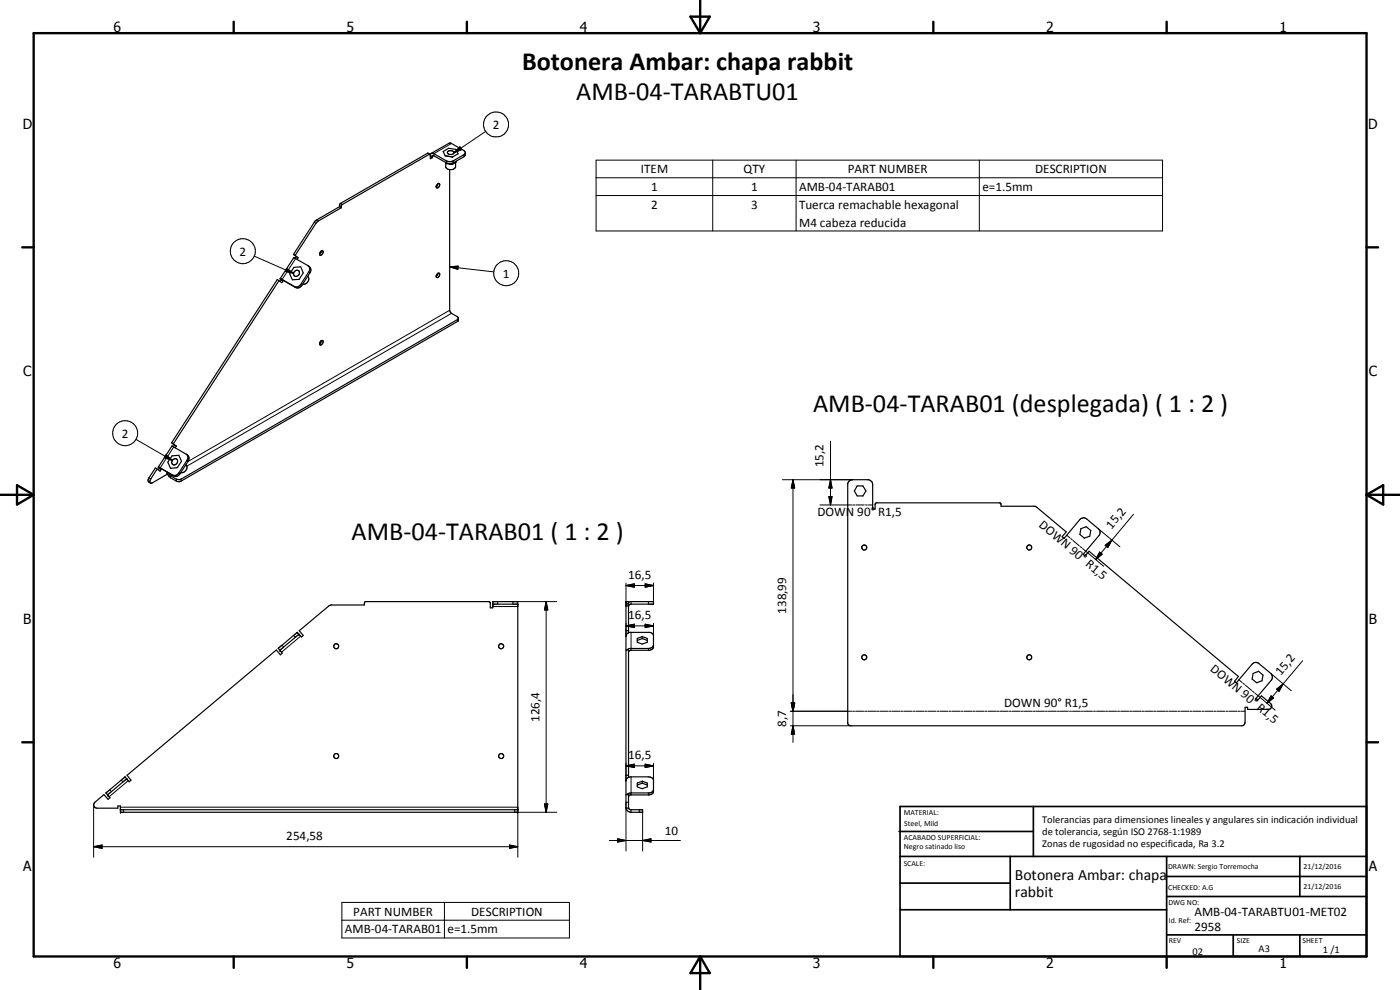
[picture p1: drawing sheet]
<svg xmlns="http://www.w3.org/2000/svg" width="420mm" height="297mm" viewBox="0 0 420 297" stroke-linecap="round" stroke-linejoin="round" font-family="sans-serif">
<g fill="none" stroke="#000" stroke-width=".35">
<path d="M129.1 46.3l-26.5 15.1-.2 1M129.1 46.3l-.8-.3-26.1 15-.3 .3v.7M129.1 46.3v.2M129.1 46.5v1.1l.6-.3M129.1 47l.6 .3M129.4 46l5.5-3.1h.4l3.9 2.3 .4 .4v1l-.2 .3-3.4 2-1.1 .2-1-.2M129.4 46l-.3 .5M129.7 47.3v-.6h.4l3.8 2.2M131.2 55.3a.45 .45 0 0 1 .7-.1 .45 .45 0 0 1 0 .7l-.6 .5-.3-.1-.1-.3zM131.4 55.1l-.5 .9M133.6 46.7l-.6-1.2 1.7-1 2.2 .3 .6 1.3-1.7 1M133.6 46.7l2.2 .4"/>
<path d="M133.8 48.8v1.4l.6 .6 .5 .1M133.9 48.9l.1 .2M134 49.1l1.7 .3M134 48.9v.2M134.4 45.5a1.03 1.03 0 0 1 1-.3 1.03 1.03 0 0 1 .8 .8 1.13 1.13 0 0 1-1.9-.3zM134.9 50.9v42.2l.5 .8 2.1 1.3v1.1l-83.2 48.1-.5 .1-.9-.1a3.8 3.8 0 0 1-2.7-2.4l-.1-.2M135.7 49v.4M136.7 48.8v1.4l-.6 .6-1.2 .1M136.9 48.3v.3l-1.2 .8M139.6 46l-3.6 2.3-1.1 .2-1-.2-3.7-2.2-.8-.1M88.1 76.3l.8 .7M88.1 76.3l.5 .3"/>
<path d="M88.2 77.3l4.2 2.4 .6 .8-.2 .8-2.7 4.3-1.3 .5-4.7-2.5zM88.6 76.6l.8 .7M88.9 77l-.3 .5M88.9 77l.5 .3M89.4 77.3l-.3 .5M92.5 79.8a1.36 1.36 0 0 1 .5 2l-2.4 3.8a1.42 1.42 0 0 1-1.9 .7l-4-2.3 .3 .2M96.2 75.5l.4-.3a.71 .71 0 0 1 .3 1 .71 .71 0 0 1-.9 .3v-.6zM96.4 75.3l-.5 .9M101.9 62l-7.3 4.3-6.5 10M101.9 62l.5 .4M102.4 62.4l-7.5 4.4-6.3 9.8M83.7 84.2l-31.7 49"/>
<path d="M83.7 84.2l-.5-.3-31.7 48.9M83.7 84.2l.9 .6 .4-.6M84.1 83.6l.3 .3M84.1 83.6h.1M84.4 83.9l-.3 .6M84.4 83.9l.6 .3M88.2 80.2l2-.1 .8 1.8-1.2 1.9-2.1 .1-.8-1.7zM88.4 81.4a.85 .85 0 0 1 1.4 0 .85 .85 0 0 1-.4 1.3 .8 .8 0 0 1-1.2-.1 .8 .8 0 0 1 .2-1.2zM92.4 82.8a1.6 1.6 0 0 1 0 1.7 1.6 1.6 0 0 1-1.6 .8M131.4 82l-.5 .9M131.5 82h.4a.82 .82 0 0 1-.1 .9 .82 .82 0 0 1-.8 .3v-.7zM137.6 95.5l-.3 .4-83 47.9h-1.4l-1.9-1.2-.4-.7"/>
<path d="M96.2 102.4a.46 .46 0 0 1 .7-.1 .46 .46 0 0 1-.1 .7l-.5 .5-.3-.1-.1-.4zM96.4 102.2l-.5 .9M51.5 132.8l.9 .7M51.5 132.8l.5 .4M51.6 136.8l2.1-.2 .8 1.8-1.3 1.9-2 .2-.8-1.8zM51.7 138.1a.88 .88 0 0 1 1.5-.2 .88 .88 0 0 1-.4 1.4 .81 .81 0 0 1-1.1-.1 .81 .81 0 0 1 0-1.1zM52 134l-.4-.1-4.1 6.2M52 134l4.1 2.4 .2 .4 .1 .5-.3 .8-2.4 3.8a1.42 1.42 0 0 1-1.9 .6l-4.3-2.4M52 133.2l.9 .7M52.4 133.5l-.4 .5M52.4 133.5l.5 .4M52.9 133.9l-.3 .5"/>
<path d="M55.8 139.4a1.58 1.58 0 0 1 0 1.7 1.58 1.58 0 0 1-1.5 .7M56 136.3a1.35 1.35 0 0 1 .5 2.1l-2.7 4-.6 .5-1.1-.1-3.9-2.3 .2 .3M47.1 140.7l-2 3.2-.1 .8 .2 .2M47.1 140.7l-.5-.3-2.1 3.4v.7l.7 .4M47.1 140.7l.9 .7 .4-.6M47.5 140.2l.4 .3M47.5 140.1v.1M47.9 140.5l-.4 .5M47.9 140.5l.5 .3M50.1 141.8v.5l-4.4 2.6h-.5M50.2 141.7l-.1 .1M254.8 144.4l.8-.5h5.1l1 .7 .2 .8v7.3h.7v-1.3l.4-.5h37.1l.3 .3v.7h10.1l.7 .3 8.8 7.4-1.2 1.4 .6 .5 4.7-5.6a1.44 1.44 0 0 1 2.1-.2l3.4 2.9a1.44 1.44 0 0 1 .2 2.1l-4.7 5.6 .6 .5 1.1-1.4 44.9 37.6-1.2 1.4 .5 .5 4.7-5.6a1.44 1.44 0 0 1 2.2-.2l3.6 3.1 .3 1.1-.3 .8-4.7 5.6 .5 .5 1.3-1.4 2.7 2.3a1.01 1.01 0 0 1 .3 1.1 1.01 1.01 0 0 1-.9 .7h-6.3v-.7h-.7v4.6l-.4 .8-.7 .2-117.6-.1-.6-.7v-71.9z"/>
<path d="M257.2 145.8h1.8l.9 1.5-.9 1.5h-1.8l-.8-1.5zM324.4 158.6l1.6-.6 1.4 1.2-.3 1.7-1.7 .6-1.3-1.1zM83.5 194.5v.1M83.5 194.6l.5 .5M84 195.1l.7 .9-.6 .5-1.2-1.5-44.8 37.6 1.2 1.5-.5 .5-.8-.9M89.2 189.8l-5.7 4.7M89.2 189.7v.1M89.2 189.7l.5 .6M89.7 190.3l.8 .8 .5-.4-1.2-1.5 8.8-7.3 .7-.4h10l.1-.8 .3-.2h37.1l.3 .3v1.6h.8v-1.9h7.5v63.2h-119.3v-1.9h-.7v.7h-6.3a.99 .99 0 0 1-1-.7 .99 .99 0 0 1 .4-1.1l2.7-2.3 1.2 1.4 .6-.4-.7-.9M89.7 190.3l-5.7 4.8M147.9 181.3h7.5M187.9 195h.7v38.3"/>
<path d="M187.9 181.5h.7M187.9 189.2h.7M187.9 190.9l.4-.9 .7-.3h5.9l.8 .3 .4 .7v3.4l-.2 .6-1 .4h-5.7l-.6 .4M188.6 189.9v-9.4h-.7v62M188.6 180.7l.5-.2h7v.8h-6.9l-.6 .5M191.3 191.6l1.4-.6 1.6 .6v1.1l-1.6 .6-1.4-.6zM192.7 191v.6M192.7 191.6l1.6 .6M192.7 191.6l-1.4 .6M196.1 193.6l-.2 .5-.7 .4-6.1 .1-.9 .4M376.1 202.1l1.6-.7 1.3 1.2-.3 1.7-1.6 .6-1.3-1.1zM31.8 237.9h.1"/>
<path d="M31.8 237.9l.5 .6M38 233.7h.1M38 233.7l-5.7 4.8M38 233.7l-.5-.6-5.7 4.8M187.9 238.4h.7v4.1h-.7M187.9 234.2l.4-.8 1.1-.3 5.8 .1 .7 .4 .2 .5v3.4l-.2 .6-1 .4h-5.7l-.6 .4M187.9 232.6h.7M191.3 234.9l1.4-.5 1.6 .5v1.2l-1.6 .5-1.4-.5zM192.7 234.4v.6M192.7 235l1.6 .5M192.7 235l-1.4 .5M196.1 237l-.2 .5-.7 .4h-5.8l-1.2 .5"/>
<path d="M36.1 243h119.3M188.6 242.4l.6 .6h3.7v.7h-3.9l-.7-.5-.4-.7"/>
<circle cx="259.4" cy="164.3" r=".75"/>
<circle cx="308.9" cy="164.3" r=".75"/>
<circle cx="100.9" cy="193.9" r=".75"/>
<circle cx="150.4" cy="193.9" r=".76"/>
<circle cx="259.4" cy="197.2" r=".75"/>
<circle cx="308.9" cy="197.2" r=".73"/>
<circle cx="100.9" cy="226.8" r=".74"/>
<circle cx="150.4" cy="226.8" r=".75"/>
</g>
<g fill="none" stroke="#000" stroke-width=".3">
<path d="M145.8 39.4l-9.6 6.4M128.3 46l.5 .3M133.9 48.3v.6M135.5 43.1l-5.3 3v.6l-.5 .3-.6-.3M136 48.3v.6M136.2 45.8l1.8-1.7 .6 .8zM139.2 46.4v.6M178.9 48h170v21.3h-170zM178.9 53.3h170M178.9 58.7h170M213.9 48v21.3M238.9 48v21.3"/>
<path d="M293.9 48v21.3M76.3 76.8l11.8 5.2M88.7 77.6l-4 6.3 .3 .2M94.3 66.7l.5 .3M94.9 66l.6 .3M101.9 61.6l.5 .3M102.2 61l.6 .3M84.3 83.8l.6 .2M86 80.6l2.1 1.4-2.5-.6zM88.4 86l.3 .3M90.2 85.3l.4 .3M92.7 81.6l.3 .2"/>
<path d="M134.9 80.1l2.6-.3-.1 1zM134.9 93.1l-78.5 45.4M134.9 80.1l13.3 1.5M135.5 94l-79.4 45.9M137.3 95.9v.6M40.8 131.8l10.9 6.3M49.8 136.4l1.9 1.7-2.4-.8zM52.1 134.1l-4 6.3 .3 .2M56.1 138.1l.4 .3M249.2 132.4v19.1M44.7 143.4l.5 .3M47.7 140.3l.6 .3"/>
<path d="M51.6 142.5l-.4 .2v.6M51.8 142.5l.3 .3M52.9 143.8v.6M53.7 141.9l.3 .3M54.3 143.8v.6M234.8 143.9h21.1M238 143.9l.5 2.5h-1zM238 143.9v78.9M246.1 151.5h9.5M248.7 149h1l-.5 2.5zM249.2 143.9l.5 2.5h-1zM255.9 151.5h.7"/>
<path d="M256.9 151.5h2.5M259.7 151.5h.6M260.6 151.5h1.3M329.6 158.6l6.5 5.5M340.2 154.3l-6.5 7.8M187.9 175.7l2.5-.5v1zM187.9 174.9v7h.7M187.9 175.7h8.2M193.6 175.2l2.5 .5-2.5 .5zM196.1 174.9v5.6M320.1 160.6l1 .8M321.3 161.6l.5 .4"/>
<path d="M322 162.2l1.9 1.6M324.2 164l.5 .4M324.9 164.6l6.3 5.3M330 165.7l.8 .6-2 1.6zM331.7 163.6l2-1.5-1.2 2.2zM333.7 162.1l-4.9 5.8M84.7 193.6l.4 .5M88.1 190.7l.5 .6M90.2 190.9l-5.7 4.8M147.9 182h7.5M149.4 180.5v.8M163.9 180.5l.5 2.5h-1z"/>
<path d="M163.9 180.5v63.2M167.1 180.5h-13.2v.8M187.9 187.8l2.5-.5v1zM187.9 181h.7M187.9 187v3.9M187.9 187.8h8.2M189.4 180.5v.8M189.4 189.7v5.4M193.6 187.3l2.5 .5-2.5 .5zM194.6 180.5v.8M194.6 194.6v.5M196.1 187v3.7"/>
<path d="M390.9 198.2l-5.8 7M237.2 213.4h18.4M237.2 217.8h18.2M237.5 210.9h1l-.5 2.5zM238 217.8l.5 2.5h-1zM255.9 213.4h.6M256.8 213.4h2.4M259.5 213.4h.6M260.4 213.4h2.4M263.1 213.4h.6M264 213.4h2.4M266.7 213.4h.6"/>
<path d="M267.6 213.4h2.4M270.3 213.4h.7M271.3 213.4h2.3M274 213.4h.6M274.9 213.4h2.4M277.6 213.4h.6M278.5 213.4h2.4M281.2 213.4h.6M282.1 213.4h2.4M284.8 213.4h.6M285.7 213.4h2.4M288.4 213.4h.6"/>
<path d="M289.3 213.4h2.4M292 213.4h.6M292.9 213.4h2.4M295.6 213.4h.6M296.6 213.4h2.4M299.2 213.4h.7M300.2 213.4h2.4M302.9 213.4h.6M303.8 213.4h2.4M306.5 213.4h.6M307.4 213.4h2.4M310.1 213.4h.6"/>
<path d="M311 213.4h2.4M313.7 213.4h.6M314.6 213.4h2.4M317.3 213.4h.7M318.2 213.4h2.4M321 213.4h.6M321.8 213.4h2.5M324.6 213.4h.6M325.4 213.4h2.5M328.2 213.4h.5M329.1 213.4h2.4M331.8 213.4h.6"/>
<path d="M332.7 213.4h2.4M335.4 213.4h.6M336.3 213.4h2.4M339 213.4h.6M339.9 213.4h2.4M342.6 213.4h.6M343.5 213.4h2.4M346.2 213.4h.7M347.2 213.4h2.4M349.8 213.4h.7M350.8 213.4h2.4M353.5 213.4h.6"/>
<path d="M354.4 213.4h2.4M357.1 213.4h.6M358 213.4h2.4M360.7 213.4h.6M361.6 213.4h2.4M364.3 213.4h.6M365.2 213.4h2.4M367.9 213.4h.6M368.8 213.4h2.5M371.5 213.4h.6M371.8 204l1 .8M372.4 213.4h1.3"/>
<path d="M373 205l.5 .4M373.7 205.6l2 1.6M375.9 207.4l.5 .4M376.6 208l6.1 5.1M381.3 202l6.3 5.3M381.5 208.8l.7 .6-2 1.6zM383.1 206.8l2-1.6-1.2 2.2zM385.1 205.2l-4.9 5.8M32.9 237l.5 .5M36.4 234.1l.5 .6M38.5 234.2l-5.7 4.9M187.9 229.8l2.5-.5v1z"/>
<path d="M187.9 229.8h8.2M187.9 229v5.2M189.4 233.1v5.4M193.6 229.3l2.5 .5-2.5 .5zM194.6 237.9v.6M196.1 229v5.1M28.1 254l2.5-.5v1.1zM28.1 254h127.3M28.1 241.5v15.7M36.1 242.2h119.3v15M37.1 243v.7M152.9 253.5l2.5 .5-2.5 .6z"/>
<path d="M154.4 243v.7h12.7M163.4 241.2h1l-.5 2.5zM182.9 252.2h21.3M185.4 251.7l2.5 .5-2.5 .4zM187.9 240.7h.7M187.9 242.5v12.9M189.4 243v.7M191.8 243v.7M192.9 252.2l2.5-.5v.9zM192.9 243.7v11.7M102.6 270.8h68.3v10.6h-68.3zM102.6 276.1h68.3"/>
<path d="M133.4 270.8v10.6"/>
<circle cx="148.9" cy="37.4" r="3.8"/>
<circle cx="72.9" cy="75.4" r="3.7"/>
<circle cx="151.9" cy="82" r="3.8"/>
<circle cx="37.6" cy="130" r="3.8"/>
</g>
<g fill="#000">
<circle cx="88.2" cy="77.3" r=".18"/>
<circle cx="84.1" cy="83.6" r=".18"/>
<circle cx="84.7" cy="84" r=".18"/>
<circle cx="47.5" cy="140.1" r=".18"/>
<circle cx="48.2" cy="140.5" r=".18"/>
<circle cx="84" cy="195.1" r=".18"/>
<circle cx="89.2" cy="189.7" r=".18"/>
<circle cx="89.7" cy="190.3" r=".18"/>
<circle cx="147.9" cy="181.3" r=".18"/>
<circle cx="147.9" cy="180.5" r=".18"/>
<circle cx="155.4" cy="181.3" r=".18"/>
<circle cx="187.9" cy="190.7" r=".18"/>
<circle cx="187.9" cy="180.5" r=".18"/>
<circle cx="187.9" cy="181.5" r=".18"/>
<circle cx="188.6" cy="181.5" r=".18"/>
<circle cx="188.6" cy="180.5" r=".18"/>
<circle cx="32.3" cy="238.5" r=".18"/>
<circle cx="38" cy="233.7" r=".18"/>
<circle cx="187.9" cy="234.1" r=".18"/>
<circle cx="36.1" cy="243.7" r=".18"/>
<circle cx="36.1" cy="243" r=".18"/>
<circle cx="155.4" cy="243.7" r=".18"/>
<circle cx="155.4" cy="243" r=".18"/>
</g>
<g fill="none" stroke="#000" stroke-width=".71">
<path d="M10.1 9.9h400v277.1h-400zM70.1 6.5v3.4M140.1 6.5v3.4M207.2 5h5.8l-2.9 4.9zM210.1 0v9.9M280.1 6.5v3.4M350.1 6.5v3.4M6.7 74.2h3.4M410.1 74.2h3.5M.1 148.5h10M5.1 145.6l5 2.9-5 2.9zM410.1 148.5h10"/>
<path d="M410.1 148.5l5-2.9v5.8zM6.7 222.7h3.4M410.1 222.7h3.5M70.1 287v3.4M140.1 287v3.4M210.1 287v10M210.1 287l2.9 5h-5.8zM280.1 287v3.4M350.1 287v3.4"/>
</g>
<g fill="none" stroke="#000" stroke-width=".51">
<path d="M269.8 249.5h40.3M270.1 242h140v45h-140zM270.1 257h140M303.2 257v16M310.1 242v15M350.1 257v30M390.1 257v12M270.1 265h33.1M270.1 273h80M350.1 269h60M350.1 263h60M350.1 280.5h60"/>
<path d="M370.1 280.5v6.5M390.1 280.5v6.5"/>
</g>
<g fill="#000">
<path d="M136.2 45.8l1.8-1.7 .6 .8zM134.9 80.1l2.6-.3-.1 1zM86 80.6l2.1 1.4-2.5-.6zM49.8 136.4l1.9 1.7-2.4-.8zM238 143.9l.5 2.5h-1zM248.7 149h1l-.5 2.5zM249.2 143.9l.5 2.5h-1zM187.9 175.7l2.5-.5v1zM193.6 175.2l2.5 .5-2.5 .5zM330 165.7l.8 .6-2 1.6zM331.7 163.6l2-1.5-1.2 2.2zM163.9 180.5l.5 2.5h-1z"/>
<path d="M187.9 187.8l2.5-.5v1zM193.6 187.3l2.5 .5-2.5 .5zM237.5 210.9h1l-.5 2.5zM381.5 208.8l.7 .6-2 1.6zM383.1 206.8l2-1.6-1.2 2.2zM187.9 229.8l2.5-.5v1zM193.6 229.3l2.5 .5-2.5 .5zM238 217.8l.5 2.5h-1zM28.1 254l2.5-.5v1.1zM152.9 253.5l2.5 .5-2.5 .6zM163.4 241.2h1l-.5 2.5zM185.4 251.7l2.5 .5-2.5 .4z"/>
<path d="M192.9 252.2l2.5-.5v.9z"/>
</g>
<g font-size="7.9">
<text x="156.7" y="21.1">Botonera Ambar: chapa rabbit</text>
<text x="173" y="30.1">AMB-04-TARABTU01</text>
<text x="244" y="123.7">AMB-04-TARAB01 (desplegada) ( 1 : 2 )</text>
<text x="105.5" y="162.1">AMB-04-TARAB01 ( 1 : 2 )</text>
</g>
<g font-size="4.7">
<text x="304.6" y="263.9">Botonera Ambar: chapa</text>
<text x="304.6" y="269.3">rabbit</text>
</g>
<g font-size="4.2">
<text x="34" y="9.6">6</text>
<text x="104" y="9.6">5</text>
<text x="174" y="9.6">4</text>
<text x="244" y="9.6">3</text>
<text x="314" y="9.6">2</text>
<text x="384" y="9.6">1</text>
<text x="6.8" y="38.7">D</text>
<text x="410.6" y="38.7">D</text>
<text x="7" y="112.9">C</text>
<text x="410.8" y="112.9">C</text>
<text x="7" y="187.1">B</text>
<text x="410.8" y="187.1">B</text>
<text x="7" y="261.4">A</text>
<text x="410.8" y="261.4">A</text>
<text x="34" y="290.4">6</text>
<text x="104" y="290.4">5</text>
<text x="174" y="290.4">4</text>
<text x="244" y="290.4">3</text>
<text x="314" y="290.4">2</text>
<text x="384" y="290.4">1</text>
</g>
<g font-size="3.9">
<text x="147.9" y="38.7">2</text>
<text x="192.4" y="52">ITEM</text>
<text x="223.2" y="52">QTY</text>
<text x="254.5" y="52">PART NUMBER</text>
<text x="310.7" y="52">DESCRIPTION</text>
<text x="195.4" y="57.3">1</text>
<text x="225.4" y="57.3">1</text>
<text x="239.8" y="57.3">AMB-04-TARAB01</text>
<text x="294.8" y="57.3">e=1.5mm</text>
<text x="195.4" y="62.6">2</text>
<text x="225.4" y="62.6">3</text>
<text x="239.8" y="62.7">Tuerca remachable hexagonal</text>
<text x="239.8" y="68">M4 cabeza reducida</text>
<text x="71.9" y="76.7">2</text>
<text x="150.9" y="83.3">1</text>
<text x="36.6" y="131.3">2</text>
<text x="247.1" y="140.1" transform="rotate(-90 247.1 140.1)">15,2</text>
<text x="245.4" y="154.9">DOWN 90° R1,5</text>
<text x="311.6" y="157.9" transform="rotate(40 311.6 157.9)">DOWN 90° R1,5</text>
<text x="333.6" y="158.9" transform="rotate(-50 333.6 158.9)">15,2</text>
<text x="188.5" y="173.6">16,5</text>
<text x="188.5" y="185.7">16,5</text>
<text x="235.9" y="184.1" transform="rotate(-90 235.9 184.1)">138,99</text>
<text x="363" y="201" transform="rotate(40 363 201)">DOWN 90° R1,5</text>
<text x="384.4" y="202.9" transform="rotate(-50 384.4 202.9)">15,2</text>
<text x="301.4" y="212.1">DOWN 90° R1,5</text>
<text x="161.9" y="216.6" transform="rotate(-90 161.9 216.6)">126,4</text>
<text x="235.9" y="218.1" transform="rotate(-90 235.9 218.1)">8,7</text>
<text x="188.5" y="227.7">16,5</text>
<text x="85.9" y="252">254,58</text>
<text x="199.5" y="250.6">10</text>
<text x="106" y="274.7">PART NUMBER</text>
<text x="141.4" y="274.7">DESCRIPTION</text>
<text x="358.5" y="275">AMB-04-TARABTU01-MET02</text>
<text x="103.5" y="280">AMB-04-TARAB01</text>
<text x="134.3" y="280">e=1.5mm</text>
<text x="358.5" y="279.4">2958</text>
</g>
<g font-size="3.1">
<text x="312.7" y="246.8">Tolerancias para dimensiones lineales y angulares sin indicación individual</text>
<text x="312.7" y="250.4">de tolerancia, según ISO 2768-1:1989</text>
<text x="312.7" y="254">Zonas de rugosidad no especificada, Ra 3.2</text>
<text x="357.9" y="286.4">02</text>
<text x="377.7" y="285.6">A3</text>
<text x="397" y="285.9">1 /1</text>
</g>
<g font-size="2.4">
<text x="271.2" y="244.4">MATERIAL:</text>
<text x="271.3" y="252">ACABADO SUPERFICIAL:</text>
<text x="271.4" y="247.9">Steel, Mild</text>
<text x="271.3" y="254.6">Negro satinado liso</text>
<text x="271.2" y="259.7">SCALE:</text>
<text x="350.6" y="260.8">DRAWN: Sergio Torremocha</text>
<text x="391.2" y="260.6">21/12/2016</text>
<text x="350.6" y="267">CHECKED: A.G</text>
<text x="391.2" y="266.7">21/12/2016</text>
<text x="350.6" y="271.4">DWG NO:</text>
<text x="350.8" y="276.9">Id. Ref:</text>
<text x="350.8" y="282.8">REV</text>
<text x="371.2" y="282.9">SIZE</text>
<text x="390.9" y="282.9">SHEET</text>
</g>
</svg>
